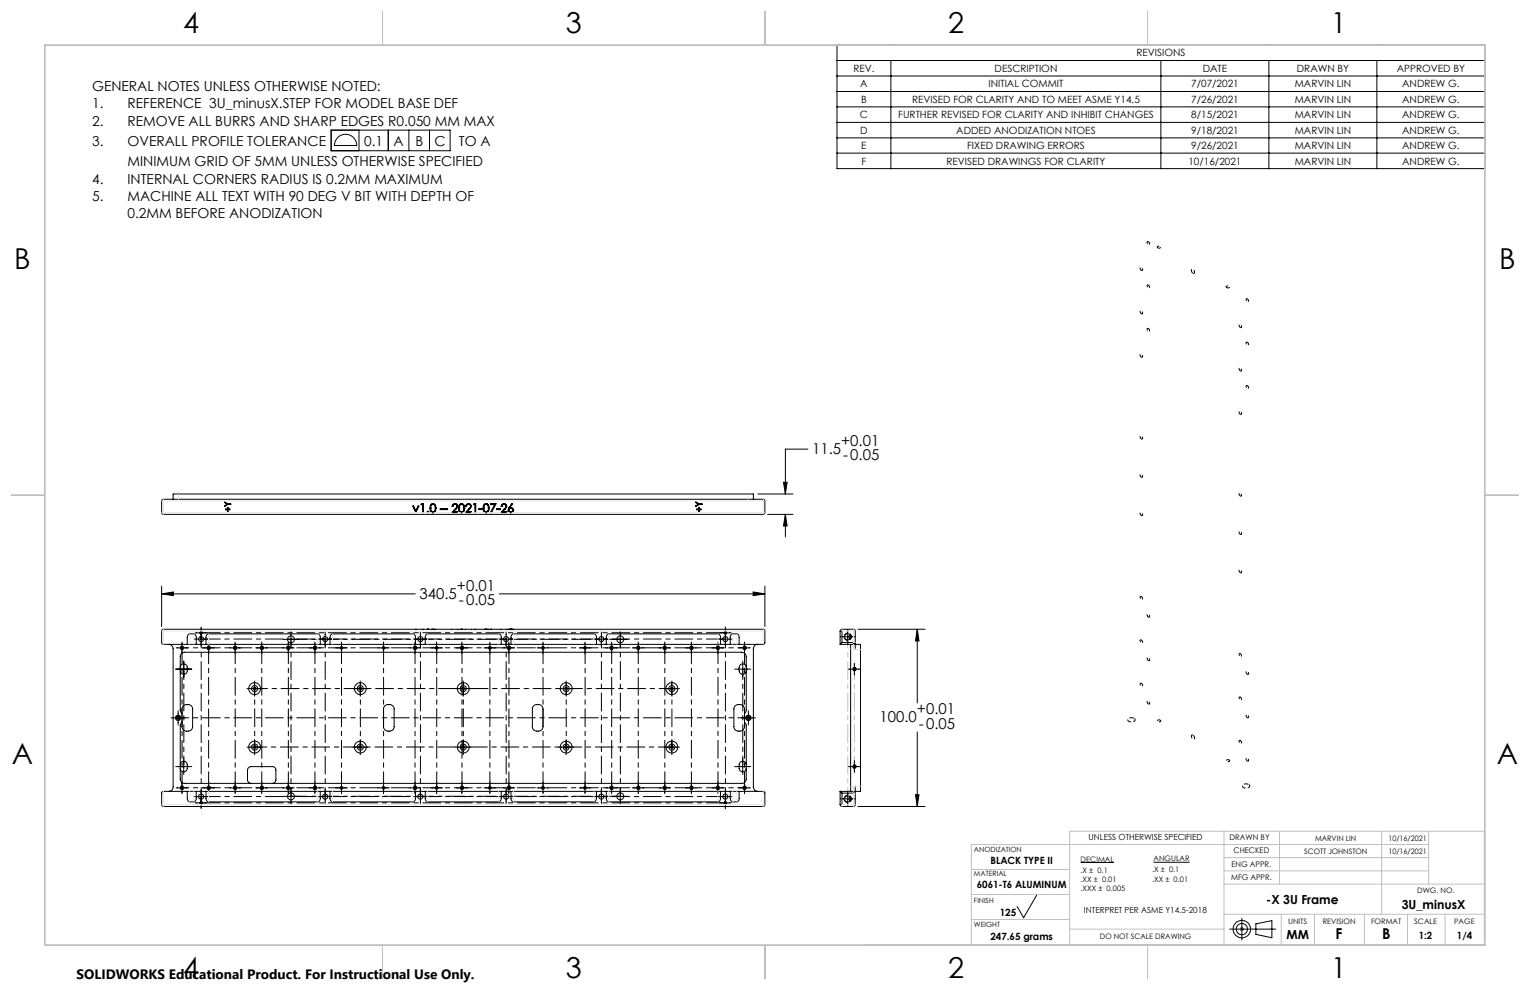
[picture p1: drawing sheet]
<svg xmlns="http://www.w3.org/2000/svg" width="432mm" height="279mm" viewBox="0 0 432 279" stroke-linecap="round" stroke-linejoin="round" font-family="sans-serif">
<g fill="none" stroke="#000" stroke-width=".28">
<path d="M236.2 12.7h182.9v34.9h-182.9zM236.2 17.1h182.9M251.4 17.1v30.5M327.6 17.1v30.5M358.1 17.1v30.5M388.6 17.1v30.5M93.5 36.7h33.5v5.8h-33.5zM95.2 38.9a3.2 3.2 0 0 1 3.5-.8 3.2 3.2 0 0 1 2 3h-6.3l.1-1.1zM101.3 36.7v5.8M109.6 36.7v5.8M115.4 36.7v5.8M121.2 36.7v5.8"/>
<path d="M236.2 21.4h182.9M236.2 25.8h182.9M236.2 30.2h182.9M236.2 34.5h182.9M236.2 38.9h182.9M236.2 43.2h182.9M213.9 139.4h9.9M221.1 136.1h1l-.4 3.3zM228 126.8h-6.3v12.6M45.8 141l169.6-.1 .5 .4v3.4l-.5 .5h-169.3l-.5-.5zM48.9 140.9v-1.5h163.7v1.5M63.4 141.6l.9 .6"/>
<path d="M63.4 141.6v.2M63.4 142.8v.1M63.4 141.8l.7 .5M63.4 142.8h.1M63.4 141.8l.9 .5M63.4 141.8h.1M63.6 143.9h.6M63.6 143.7h.6M63.6 143.7v.2M63.6 143.7l.1 .1M63.7 143.8h1.1M63.7 143.8l-.1 .1"/>
<path d="M64.1 142.3l-.7 .5M64.1 142.3h.9M64.2 143.2h.1M64.2 143.2v.5M64.2 143.9v.5M64.2 144.4h.1M64.2 143.2v.1M64.2 143.7v.1M64.2 143.3v1M64.2 143.8l.1 .1M64.2 144.3v.1M64.2 144.3l.1 .1"/>
<path d="M64.2 143.8v.1M64.3 142.3h.1M64.3 142.2h.8M64.3 142.2v.2M64.3 142.4h.8M64.3 142.4l-.9 .5M64.3 142.3l-.9 .5M64.3 143.2v.5M64.3 143.9v.5M64.3 143.9h.5M64.3 143.7h.5M64.3 143.2l-.1 .1"/>
<path d="M64.3 143.7l-.1 .1M64.8 143.8v.1M64.8 143.7v.2M64.8 143.7v.1M65 142.3l.1 .1M65.1 142.2v.2M65.1 142.2l-.1 .1M116.5 142.8h.2M116.5 142.8l.8 1.9M116.5 142.8l.2 .1M116.7 142.9l.7 1.5 .6-1.5M116.7 142.8l.7 1.3"/>
<path d="M116.7 142.8v.1M117.3 144.7h.1M117.4 144.6l-.1 .1M117.4 144.1v.6M118 142.8h.2M118 142.8l-.6 1.3M118 142.8v.1M118.2 142.8l-.8 1.9M118.2 142.8l-.2 .1M118.9 142.4h.3M119 142.2h.5M119 142.2l-.1 .2"/>
<path d="M119 142.2l.1 .1M119.1 142.3h.2v2.2M119.1 142.3l-.2 .1M119.2 142.4v2.3M119.2 144.7h.3M119.3 144.5l-.1 .2M119.3 144.5l.2 .2M119.5 142.2v2.5M119.5 142.2l-.3 .2M120.6 144.5l.2 .2M120.6 144.5h.1M120.7 144.5h.1"/>
<path d="M120.8 144.3l.2 .2M120.8 144.3l-.2 .2M120.8 144.3v.1M120.8 144.4l-.1 .1M120.8 144.5v.2M120.8 144.4v.1M120.8 144.5h.2M120.8 144.5h.1M121 144.5l-.2 .2M121.4 143.4a1.13 1.13 0 0 0 .5 1.3h.3M121.4 143.4h.1M121.5 143.4h.1"/>
<path d="M121.5 143.4a.93 .93 0 0 0 .7 1.2M121.6 143.4l.1 .7 .5 .4M122.2 142.2l-.2 .1a1 1 0 0 0-.5 1.1M122.2 142.1h.2a1.14 1.14 0 0 1 .6 1.3M122.2 142.1h-.3a1.12 1.12 0 0 0-.5 1.3M122.2 142.1v.1M122.2 144.6v.1M122.2 142.2h.1M122.2 144.6h.1M122.2 142.2v.1M122.2 142.3l-.5 .4-.1 .7M122.2 142.2l.6 .4 .1 .8"/>
<path d="M122.2 142.3l.4 .2 .2 .9M122.2 144.5v.1M122.7 144l.1 .1M122.7 144l-.5 .5M122.8 143.4h.1M122.8 143.4l-.1 .6M122.8 144.1l-.6 .5M122.9 143.4l-.1 .7M122.9 143.4h.1M123 143.4a.97 .97 0 0 1-.8 1.3M124.2 143.8h1M124.2 143.6h1"/>
<path d="M124.2 143.6v.2M124.2 143.6l.2 .1M124.4 143.7h.7M124.4 143.7l-.2 .1M125.1 143.7l.1 .1M125.2 143.6v.2M125.2 143.6l-.1 .1M125.4 143.8h.9M125.4 143.6h.9M125.4 143.6v.2M125.4 143.6l.1 .1M125.5 143.7h.7"/>
<path d="M125.5 143.7l-.1 .1M126.2 143.7l.1 .1M126.3 143.6v.2M126.3 143.6l-.1 .1M127.5 144.7h1.7M127.6 142.9h.2M127.7 142.8l.1 .1M127.7 142.8l-.1 .1M127.8 144.5h.1M127.8 144.5h1.3M127.8 144.5l-.3 .2M128 144.4h1.2"/>
<path d="M128 144.4l-.2 .1M128.4 142.1l.5 .1 .3 .6M128.4 142.1l-.6 .2-.2 .6M128.4 142.3l-.4 .2-.2 .4M128.4 142.3l.4 .2 .1 .4M128.4 142.2v.1M128.4 142.2h.1M128.4 142.2l.4 .2 .2 .4M128.4 142.2l-.4 .2-.3 .4M128.4 142.1v.1M128.5 143.6l.1 .1M128.5 143.6l-1 1.1"/>
<path d="M128.6 143.7l-.8 .8M128.6 143.7h.1M128.7 143.7l-.7 .7M128.9 142.9l-.4 .7M128.9 142.9h.1M129 142.8h.2M129 142.9l-.4 .8M129 142.8v.1M129.1 144.5l.1 .2M129.2 142.8l-.5 .9M129.2 144.4v.3M129.2 144.4l-.1 .1"/>
<path d="M129.4 143.4a1.13 1.13 0 0 0 .6 1.3h.2M129.4 143.4h.1M129.5 143.4h.1M129.5 143.4a.93 .93 0 0 0 .7 1.2M129.6 143.4l.2 .7 .5 .4M130.2 142.2l-.2 .1a1 1 0 0 0-.5 1.1M130.2 142.1h.3a1.14 1.14 0 0 1 .6 1.3M130.2 142.1h-.2a1.12 1.12 0 0 0-.6 1.3M130.2 142.1v.1M130.2 144.6v.1M130.2 142.2h.1M130.2 144.6h.1"/>
<path d="M130.3 142.2v.1M130.3 142.3l-.5 .4-.2 .7M130.3 142.2a.85 .85 0 0 1 .7 1.2M130.3 142.3l.4 .4 .2 .7M130.3 144.5v.1M130.8 144l.1 .1M130.8 144l-.5 .5M130.9 143.4h.1M130.9 143.4l-.1 .6M130.9 144.1l-.6 .5M131 143.4l-.1 .7M131 143.4h.1"/>
<path d="M131.1 143.4a.97 .97 0 0 1-.9 1.3M131.3 144.7h1.7M131.4 142.9h.3M131.6 142.8l.1 .1M131.6 142.8l-.2 .1M131.6 144.5h.1M131.7 144.5h1.2M131.7 144.5l-.4 .2M131.9 144.4h1.1M131.9 144.4l-.3 .1M132.3 142.1l.4 .1 .3 .6M132.3 142.1l-.6 .2-.3 .6"/>
<path d="M132.3 142.3l-.4 .2-.2 .4M132.3 142.3l.3 .2 .2 .4M132.3 142.2v.1M132.3 142.2h.1M132.3 142.2l.4 .2 .2 .4M132.3 142.2l-.5 .2-.2 .4M132.3 142.1v.1M132.3 143.6l.1 .1M132.3 143.6l-1 1.1M132.4 143.7l-.8 .8M132.4 143.7h.1M132.5 143.7l-.6 .7"/>
<path d="M132.8 142.9l-.5 .7M132.8 142.9h.1M132.9 142.8h.1M132.9 142.9l-.5 .8M132.9 142.8v.1M132.9 144.5l.1 .2M133 142.8l-.5 .9M133 144.4v.3M133 144.4l-.1 .1M133.7 142.4h.4M133.8 142.2h.5M133.8 142.2l-.1 .2"/>
<path d="M133.8 142.2l.1 .1M133.9 142.3h.2M133.9 142.3l-.2 .1M134.1 142.4v2.3M134.1 144.7h.2M134.1 142.3h.1M134.2 144.5l.1 .2M134.2 142.3v2.2M134.2 142.3l-.1 .1M134.2 144.5l-.1 .2M134.3 142.2v2.5M134.3 142.2l-.2 .1"/>
<path d="M135.2 143.8h.9M135.2 143.6h.9M135.2 143.6v.2M135.2 143.6l.1 .1M135.3 143.7h.7M135.3 143.7l-.1 .1M136 143.7l.1 .1M136.1 143.6v.2M136.1 143.6l-.1 .1M136.3 143.4l.3 1 .6 .3M136.3 143.4h.2M136.5 143.4h.1"/>
<path d="M136.5 143.4l.1 .9 .6 .3M136.6 143.4l.1 .7 .5 .4M137.2 142.2l.6 .4 .1 .8M137.2 142.3l.3 .2 .3 .9M137.2 142.2v.1M137.2 142.2h.1M137.2 142.3l-.5 .4-.1 .7M137.2 142.2l-.3 .1a1 1 0 0 0-.4 1.1M137.2 144.6h.1M137.2 144.5v.1M137.2 142.1h.2a1.14 1.14 0 0 1 .6 1.3M137.2 142.1a.99 .99 0 0 0-.9 1.3"/>
<path d="M137.2 142.1v.1M137.2 144.6v.1M137.7 144l.1 .1M137.7 144l-.5 .5M137.8 143.4h.1M137.8 143.4l-.1 .6M137.8 144.1l-.6 .5M137.9 143.4l-.1 .7M137.9 143.4h.1M138 143.4a.97 .97 0 0 1-.8 1.3M138.4 142.2h1.6M138.4 142.2v.2"/>
<path d="M138.4 142.4h1.2M138.4 142.2l.2 .1M138.5 144.6l.1 .1M138.6 142.3h1.2M138.6 142.3l-.2 .1M138.6 144.6v.1M138.6 144.6h-.1M138.7 144.7h-.1M139.6 142.4l-1.1 2.2M139.8 142.3l-1.2 2.3M139.8 142.3h.1M139.8 142.3l-.2 .1"/>
<path d="M140 142.2l-1.3 2.5M140 142.2l-.2 .1M140.2 143.8h.9M140.2 143.6h.9M140.2 143.6v.2M140.2 143.6l.1 .1M140.3 143.7h.7M140.3 143.7l-.1 .1M141 143.7l.1 .1M141.1 143.6v.2M141.1 143.6l-.1 .1M141.4 144.7h1.7"/>
<path d="M141.4 142.9h.3M141.6 142.8l.1 .1M141.6 142.8l-.2 .1M141.6 144.5h.1M141.6 144.5l-.2 .2M141.6 144.5h1.3M141.9 144.4h1.2M141.9 144.4l-.3 .1M142.2 142.3l-.5 .3v.3M142.2 142.3l.5 .2 .1 .4M142.2 142.2v.1M142.2 142.2l-.4 .2-.2 .4"/>
<path d="M142.2 142.2h.1M142.3 142.1l.4 .1 .3 .6M142.3 142.1l-.6 .2-.3 .6M142.3 142.2l.4 .2 .2 .4M142.3 142.1v.1M142.3 143.6l.1 .1M142.3 143.6l-.9 1.1M142.4 143.7l-.8 .8M142.4 143.7h.1M142.5 143.7l-.6 .7M142.8 142.9l-.5 .7M142.8 142.9h.1"/>
<path d="M142.9 142.8h.1M142.9 142.9l-.5 .8M142.9 142.8v.1M142.9 144.5l.2 .2M143 142.8l-.5 .9M143.1 144.4v.3M143.1 144.4l-.2 .1M143.4 144l.3 .5 .4 .2M143.4 144h.1M143.5 144h.1M143.5 144l.2 .4 .4 .2M143.6 144l.3 .4 .3 .1"/>
<path d="M143.7 143.2l-.3 .8M143.7 143.2l.1 .1M143.7 143.5l-.2 .5M143.7 143.4v.1M143.8 143.3l-.1 .1M143.8 143.4l-.1 .1M143.8 143.4h-.1M143.9 143.2h.3M143.9 143.2l-.2 .2M144.1 143.3l-.3 .1M144.1 143.3v.2M144.1 143.5l-.3 .1-.2 .4"/>
<path d="M144.1 144.6v.1M144.1 143.5l.5 .2 .1 .3M144.1 144.6h.1M144.1 143.3h.1M144.2 143.2l.5 .2 .2 .6M144.2 144.5v.1M144.2 143.2v.1M144.2 143.3l.4 .2 .2 .5M144.4 142.1l.2 .1M144.4 142.1l-.7 1.1M144.4 142.1l.1 .1M144.5 142.2h.1"/>
<path d="M144.5 142.2l-.7 1.1M144.6 142.2l-.7 1M144.7 144h.1M144.7 144l-.5 .5M144.8 144h.1M144.8 144l-.2 .4-.4 .2M144.9 144l-.1 .4-.7 .3M196.4 141.6l.9 .6M196.4 141.6v.2M196.4 142.8v.1M196.4 141.8l.7 .5M196.4 142.8h.1"/>
<path d="M196.4 141.8l.9 .5M196.4 141.8h.1M196.6 143.9h.6M196.6 143.7h.6M196.6 143.7v.2M196.6 143.7l.1 .1M196.7 143.8h1.1M196.7 143.8l-.1 .1M197.1 142.3l-.7 .5M197.1 142.3h.9M197.2 143.2h.1M197.2 144.4h.1"/>
<path d="M197.2 143.2v.5M197.2 143.9v.5M197.2 143.7l.1 .2M197.2 143.2v.1M197.2 144.3v.1M197.2 143.3v1M197.2 144.3l.1 .1M197.3 142.3h.1M197.3 142.2h.8M197.3 142.4h.8M197.3 142.4l-.9 .5M197.3 142.2v.2"/>
<path d="M197.3 142.3l-.9 .5M197.3 143.9h.5M197.3 143.7h.5M197.3 143.2v.5M197.3 143.9v.5M197.3 143.7l-.1 .2M197.3 143.2l-.1 .1M197.8 143.8v.1M197.8 143.7v.2M197.8 143.7v.1M198 142.3l.1 .1M198.1 142.2v.2"/>
<path d="M198.1 142.2l-.1 .1M216.6 145.2h7.2M221.7 145.2l.4 3.2h-1zM221.7 145.2v6.3M45.6 167.6l3.3-.5v1zM45.6 165.4v11.4M45.6 167.6h71.6M55.1 178.6h3.3M56.8 177v5.4M82.1 178.2v4.5M91.8 178.4v4M118.6 178.4v4"/>
<path d="M120.6 177.6h.1M120.8 177.6h-74.8l-.3 .2-.1 3.6 .3 .4 6.9 .1M120.8 177.6h1.4M120.8 177.6h.2M122 177.6h.2M122.2 177.6h.3M122.2 177.6h.2M122.5 177.6h14.4M122.7 177.6h.1M130 177.6h.5M136.8 177.6h.4M136.9 177.6h.3"/>
<path d="M137 177.6h.2M137.2 177.6h78.3l.3 .2 .1 3.6-.4 .4-6.9 .1M137.2 177.6h.2M137.7 177.6h.1M138.5 177.6h.1M140.9 167.6h75M142.8 178.4v4M143.6 177.6h.1M143.9 177.6h.3M144.1 177.6h.1M144.2 177.6h.2M144.2 177.6h.7"/>
<path d="M169.7 178.4v4M175 178.2v4.5M203.1 178.6h3.3M204.7 177v5.4M212.5 167.1l3.4 .5-3.4 .5zM215.9 165.4v11.4M237.1 178.1h.5v3.2M237.1 178.1l.4-.5 3.7 .1 .2 3.6M237.1 178.1v3.8M237.1 179.7h4.3M239.3 177.6v4.3M240 179.2a.47 .47 0 0 0-.4 .5 .47 .47 0 0 0 .4 .5"/>
<path d="M242.1 177.6h19M258.9 177.6l.5 3.3h-1zM258.9 177.6v20.8M47.6 181.9a1.21 1.21 0 0 1 1.3 1.2v39a1.21 1.21 0 0 1-1.3 1.2M49.6 188.8h4.5M49.7 182.8h3.3M50.9 188.3a.99 .99 0 0 1 1-.9 .99 .99 0 0 1 .9 .9v1a.99 .99 0 0 1-.9 1.1 .99 .99 0 0 1-1-1.1M51.4 181.2v3.3M51.7 199.2a1.57 1.57 0 0 1 2.7 .9v5a1.52 1.52 0 0 1-1.5 1.3 1.52 1.52 0 0 1-1.5-1.3v-5zM51.9 186.6v4.5M52.8 181.9v-2a.88 .88 0 0 1 .8-1h1.2l.4 .3 .2 .5v2.2M52.8 181.9h2.6"/>
<path d="M54.8 180.4h4M55.4 181.9h2.7M57.2 182.8h3.3M58.1 181.9v-2a.88 .88 0 0 1 .7-1h31l.4 .3 .2 .5v2.2M58.1 181.9h32.3M58.9 181.2v3.3M64.7 182.8h3.3M66.4 181.2v3.3M69.7 194.3h4.3M71.9 192.2v4.3M72.2 182.8h3.3M73.9 181.2v3.3"/>
<path d="M79.7 182.8h3.3M79.9 180.4h4.4M81.4 181.2v3.3M87.2 182.8h3.3M88.9 181.2v3.3M89.8 180.4h4M90.4 181.9h2.7M93.1 181.9v-2a.88 .88 0 0 1 .7-1h22.9l.6 .8v2.2M93.1 181.9h24.2M94.7 182.8h3.3M96.4 181.2v3.3M99.6 194.3h4.2"/>
<path d="M101.7 192.2v4.3M106.6 182.8h3.3M108.2 181.2v3.3M108.4 199.4a1.55 1.55 0 0 1 1.7-.6 1.55 1.55 0 0 1 1.1 1.3v5a1.52 1.52 0 0 1-1.5 1.3 1.52 1.52 0 0 1-1.5-1.3v-5zM115.4 182.8h3.4M116.6 180.4h4M117.1 181.2v3.3M117.3 181.9h2.7M120 181.9v-2a.88 .88 0 0 1 .7-1h20.2l.6 .8v2.2M120 181.9h21.5M121.6 182.8h3.3M123.2 181.2v3.3"/>
<path d="M128.6 194.3h4.3M128.7 182.8h3.3M130.4 181.2v3.3M130.7 192.2v4.3M136.6 182.8h3.3M138.3 181.2v3.3M140.8 180.4h4M141.5 181.9h2.7M142 182.8h3.3M143.6 181.2v3.3M144.2 181.9v-2a.88 .88 0 0 1 .7-1h22.8l.6 .7v2.3M144.2 181.9h24.1"/>
<path d="M150.6 199.2a1.57 1.57 0 0 1 2.6 .9v5a1.52 1.52 0 0 1-1.5 1.3 1.52 1.52 0 0 1-1.5-1.3v-5.3zM151.6 182.8h3.3M153.2 181.2v3.3M157.7 194.3h4.2M159.8 192.2v4.3M163.4 182.8h3.4M165.1 181.2v3.3M167.7 180.4h4M168.3 181.9h2.8M171 182.8h3.3M171.1 181.9v-2a.88 .88 0 0 1 .7-1h31l.5 .8v2.2M171.1 181.9h32.2"/>
<path d="M172.6 181.2v3.3M172.8 180.4h4.5M178.4 182.8h3.4M180.1 181.2v3.3M185.9 182.8h3.4M187.5 194.3h4.3M187.6 181.2v3.3M189.6 192.2v4.3M193.4 182.8h3.4M195.1 181.2v3.3M200.9 182.8h3.4M202.6 181.2v3.3"/>
<path d="M202.7 180.4h4M203.3 181.9h2.8M206.1 181.9v-2a.88 .88 0 0 1 .7-1h1.2l.5 .3 .1 2.7M206.1 181.9h2.5M207.3 188.8h4.6M207.5 199.2a1.57 1.57 0 0 1 2.6 .9v5a1.52 1.52 0 0 1-1.5 1.3 1.52 1.52 0 0 1-1.5-1.3v-5zM208.5 182.8h3.3M209.6 186.6v4.5M210.1 181.2v3.3M210.6 188.3a1.01 1.01 0 0 0-1-.9 1.01 1.01 0 0 0-1 .9v1a1.01 1.01 0 0 0 1 1.1 1.01 1.01 0 0 0 1-1.1M213.9 181.9a1.21 1.21 0 0 0-1.3 1.2v39a1.21 1.21 0 0 0 1.3 1.2M237.1 181.9h3.8"/>
<path d="M237.6 181.3l-.5 .6M237.6 181.3h3.3v.6M239.5 188.8h3.3M240.1 181.9v41.4M241.1 187.2v3.3M241.4 181.3l-.2 .4-.3 .2M241.4 181.3v2M241.4 181.9h1.5v41.4h-1.5M241.4 188.5v.7M48.3 202.6h4M49.6 216.4h4.5M50.3 200.6v4"/>
<path d="M50.9 215.8a.99 .99 0 0 1 1-1 .99 .99 0 0 1 .9 1v1.1a.99 .99 0 0 1-.9 .9 .99 .99 0 0 1-1-.9M51.4 203.8l-.5 .9v15.2a1.21 1.21 0 0 0 1.2 1.2h157.3a1.21 1.21 0 0 0 1.2-1.2v-15.2l-.5-.9M51.4 201.3l-.5-.8v-15.2a1.26 1.26 0 0 1 1.2-1.2h157.3a1.26 1.26 0 0 1 1.2 1.2v15.2l-.5 .8M51.9 214.1v4.5M69.7 210.9h4.3M71.9 208.7v4.3M99.6 210.9h4.2M101.7 208.7v4.3M128.6 210.9h4.3M130.7 208.7v4.3M157.7 210.9h4.2M159.8 208.7v4.3"/>
<path d="M187.5 210.9h4.3M189.6 208.7v4.3M207.3 216.4h4.6M209.2 202.6h4M209.6 214.1v4.5M210.6 215.8a1.01 1.01 0 0 0-1-1 1.01 1.01 0 0 0-1 1v1.1a1.01 1.01 0 0 0 1 .9 1.01 1.01 0 0 0 1-.9M211.2 200.6v4M239.5 216.4h3.3M241.1 214.7v3.3M241.4 216v.6M258.9 206.6v21M49.7 222.4h3.3"/>
<path d="M51.4 220.7v3.3M52.8 223.3h2.6M52.8 223.3l.2 2.5 .6 .5h1.1l.5-.3 .2-.5v-2.2M52.8 223.3l-7 .1-.2 .4 .1 3.6 .4 .2h70.9M54.8 224.8h4M55.1 226.6h3.3M55.4 223.3h2.7M56.8 222.8v5.4M57.2 222.4h3.3M58.1 223.3l.1 2.3 .2 .5 .4 .2h30.9l.6-.5 .1-2.5M58.1 223.3h32.3M58.9 220.7v3.3"/>
<path d="M64.7 222.4h3.3M66.4 220.7v3.3M70.9 221.1a1.02 1.02 0 0 1-1-1v-2.8a1.02 1.02 0 0 1 1-.9h6a.96 .96 0 0 1 1 .9v2.8a.96 .96 0 0 1-1 1M72.2 222.4h3.3M73.9 220.7v3.3M79.7 222.4h3.3M79.9 224.8h4.4M81.4 220.7v3.3M82.1 222.5v4.5M87.2 222.4h3.3M88.9 220.7v3.3M89.8 224.8h4"/>
<path d="M90.4 223.3h2.7M91.8 222.8v4M93.1 223.3l.1 2.3 .2 .5 .4 .2h22.8l.4-.2 .2-.5 .1-2.3M93.1 223.3h24.2M94.7 222.4h3.3M96.4 220.7v3.3M106.6 222.4h3.3M108.2 220.7v3.3M115.4 222.4h3.4M116.5 227.6h.9M116.6 224.8h4M117 227.6h.6"/>
<path d="M117.1 227.6h.5M117.1 220.7v3.3M117.3 223.3h2.7M117.6 227.6h6.7M117.8 227.6h.3M118.6 222.8v4M120 223.3l.1 2.3 .3 .6 .3 .1h20.1a.95 .95 0 0 0 .7-1v-2M120 223.3h21.5M121.6 222.4h3.3M122.8 227.6h.1M123.2 220.7v3.3M123.6 227.6h.2"/>
<path d="M124.3 227.6h-.3h6.9M124.3 227.6h.3M124.3 227.6h.2M128.7 222.4h3.3M130.4 220.7v3.3M130.9 227.6h9.9M131 227.6h.4M136.6 222.4h3.3M138.3 220.7v3.3M139 227.6h.5M140.5 227.6h.3M140.8 224.8h4"/>
<path d="M140.9 227.6h.1M141.5 223.3h2.7M142 222.4h3.3M142.8 222.8v4M143.6 220.7v3.3M144.2 223.3l.1 2.3 .3 .6 .3 .1h22.7a.95 .95 0 0 0 .7-1v-2M144.2 223.3h24.1M151.6 222.4h3.3M153.2 220.7v3.3M163.4 222.4h3.4M165.1 220.7v3.3M167.7 224.8h4"/>
<path d="M168.3 223.3h2.8M169.7 222.8v4M171 222.4h3.3M171.1 223.3l.1 2.5 .6 .5h30.8l.5-.2 .2-.5v-2.3M171.1 223.3h32.2M172.6 220.7v3.3M172.8 224.8h4.5M175 222.5v4.5M178.4 222.4h3.4M180.1 220.7v3.3M185.9 222.4h3.4M187.6 220.7v3.3"/>
<path d="M193.4 222.4h3.4M195.1 220.7v3.3M200.9 222.4h3.4M202.6 220.7v3.3M202.7 224.8h4M203.1 226.6h3.3M203.3 223.3h2.8M204.7 222.8v5.4M206.1 223.3v2.3l.1 .4 .6 .3h1.1l.6-.3 .1-2.7M206.1 223.3h2.5M208.5 222.4h3.3M208.6 223.3l7.1 .1 .2 .4-.1 3.6-.4 .2h-74.6"/>
<path d="M210.1 220.7v3.3M237.1 223.3l.5 .5M237.1 223.3h3.8M237.1 223.3v3.8M237.1 225.5h4.3M237.6 223.8v3.3h-.5M239.3 223.3v4.3M240 225a.47 .47 0 0 0-.4 .5 .47 .47 0 0 0 .4 .4M240.9 223.3v.5h-3.3M240.9 223.3l.3 .1 .2 .4M241.4 223.8v3.4l-.2 .3-3.6 .1-.5-.5M241.4 221.9v1.9"/>
<path d="M242.1 227.6h19M258.4 224.3h1l-.5 3.3zM292.6 252.7l-3.7 6.3-1.8-3.2M305 243.4h9.4M325.5 243.4h10.2M350.5 259.2v6.1M347 262.2h13M350 262.2h1M350.1 261.9l.7 .7M350.5 261.7v1M350.8 261.9l-.7 .7M354.4 260.7l4.6-.9v4.9l-4.6-1z"/>
<circle cx="56.8" cy="178.6" r=".38"/>
<circle cx="56.8" cy="178.6" r=".26"/>
<circle cx="204.7" cy="178.6" r=".26"/>
<circle cx="204.7" cy="178.6" r=".37"/>
<circle cx="239.2" cy="179.7" r=".87"/>
<circle cx="51.4" cy="182.9" r=".4"/>
<circle cx="56.8" cy="180.4" r=".73"/>
<circle cx="58.9" cy="182.9" r=".4"/>
<circle cx="66.4" cy="182.8" r=".39"/>
<circle cx="71.9" cy="194.4" r="1.67"/>
<circle cx="71.9" cy="194.3" r=".39"/>
<circle cx="71.9" cy="194.3" r=".88"/>
<circle cx="73.9" cy="182.9" r=".4"/>
<circle cx="81.4" cy="182.8" r=".39"/>
<circle cx="82.1" cy="180.5" r=".98"/>
<circle cx="88.9" cy="182.9" r=".4"/>
<circle cx="91.8" cy="180.4" r=".73"/>
<circle cx="96.4" cy="182.9" r=".4"/>
<circle cx="101.7" cy="194.3" r=".39"/>
<circle cx="101.7" cy="194.3" r="1.66"/>
<circle cx="101.7" cy="194.3" r=".88"/>
<circle cx="108.2" cy="182.8" r=".39"/>
<circle cx="117.1" cy="182.9" r=".4"/>
<circle cx="118.6" cy="180.4" r=".72"/>
<circle cx="123.2" cy="182.8" r=".39"/>
<circle cx="130.4" cy="182.8" r=".39"/>
<circle cx="130.7" cy="194.4" r=".4"/>
<circle cx="130.7" cy="194.3" r=".88"/>
<circle cx="130.7" cy="194.4" r="1.67"/>
<circle cx="138.2" cy="182.9" r=".4"/>
<circle cx="142.8" cy="180.4" r=".72"/>
<circle cx="143.6" cy="182.9" r=".4"/>
<circle cx="153.2" cy="182.9" r=".4"/>
<circle cx="159.8" cy="194.3" r=".39"/>
<circle cx="159.8" cy="194.3" r=".88"/>
<circle cx="159.8" cy="194.3" r="1.66"/>
<circle cx="165.1" cy="182.8" r=".39"/>
<circle cx="169.7" cy="180.4" r=".72"/>
<circle cx="172.6" cy="182.9" r=".4"/>
<circle cx="175" cy="180.5" r=".98"/>
<circle cx="180.1" cy="182.9" r=".4"/>
<circle cx="187.6" cy="182.8" r=".39"/>
<circle cx="189.6" cy="194.4" r=".4"/>
<circle cx="189.6" cy="194.3" r=".88"/>
<circle cx="189.6" cy="194.4" r="1.67"/>
<circle cx="195.1" cy="182.9" r=".4"/>
<circle cx="202.6" cy="182.8" r=".39"/>
<circle cx="204.7" cy="180.4" r=".72"/>
<circle cx="210.1" cy="182.9" r=".4"/>
<circle cx="241.1" cy="188.9" r=".39"/>
<circle cx="50.3" cy="202.6" r=".4"/>
<circle cx="50.3" cy="202.6" r=".75"/>
<circle cx="71.9" cy="210.8" r=".88"/>
<circle cx="71.9" cy="210.8" r="1.68"/>
<circle cx="71.9" cy="210.8" r=".4"/>
<circle cx="101.7" cy="210.8" r=".4"/>
<circle cx="101.7" cy="210.8" r="1.67"/>
<circle cx="101.7" cy="210.8" r=".87"/>
<circle cx="130.7" cy="210.8" r=".87"/>
<circle cx="130.7" cy="210.8" r=".41"/>
<circle cx="130.7" cy="210.8" r="1.68"/>
<circle cx="159.8" cy="210.8" r=".88"/>
<circle cx="159.8" cy="210.8" r=".4"/>
<circle cx="159.8" cy="210.8" r="1.67"/>
<circle cx="189.6" cy="210.8" r=".87"/>
<circle cx="189.6" cy="210.8" r=".41"/>
<circle cx="189.6" cy="210.8" r="1.68"/>
<circle cx="211.2" cy="202.6" r=".75"/>
<circle cx="211.2" cy="202.6" r=".39"/>
<circle cx="241.1" cy="216.3" r=".4"/>
<circle cx="51.4" cy="222.3" r=".41"/>
<circle cx="56.8" cy="226.6" r=".38"/>
<circle cx="56.8" cy="224.8" r=".73"/>
<circle cx="56.8" cy="226.6" r=".25"/>
<circle cx="58.9" cy="222.3" r=".41"/>
<circle cx="66.4" cy="222.3" r=".4"/>
<circle cx="73.9" cy="222.3" r=".41"/>
<circle cx="81.4" cy="222.3" r=".4"/>
<circle cx="82.1" cy="224.7" r=".98"/>
<circle cx="88.9" cy="222.3" r=".41"/>
<circle cx="91.8" cy="224.8" r=".73"/>
<circle cx="96.4" cy="222.3" r=".41"/>
<circle cx="108.2" cy="222.3" r=".4"/>
<circle cx="117.1" cy="222.3" r=".41"/>
<circle cx="118.6" cy="224.8" r=".72"/>
<circle cx="123.2" cy="222.3" r=".4"/>
<circle cx="130.4" cy="222.3" r=".4"/>
<circle cx="138.2" cy="222.3" r=".41"/>
<circle cx="142.8" cy="224.8" r=".72"/>
<circle cx="143.6" cy="222.3" r=".41"/>
<circle cx="153.2" cy="222.3" r=".41"/>
<circle cx="165.1" cy="222.3" r=".4"/>
<circle cx="169.7" cy="224.8" r=".72"/>
<circle cx="172.6" cy="222.3" r=".41"/>
<circle cx="175" cy="224.7" r=".98"/>
<circle cx="180.1" cy="222.3" r=".41"/>
<circle cx="187.6" cy="222.3" r=".4"/>
<circle cx="195.1" cy="222.3" r=".41"/>
<circle cx="202.6" cy="222.3" r=".4"/>
<circle cx="204.7" cy="226.6" r=".25"/>
<circle cx="204.7" cy="226.6" r=".37"/>
<circle cx="204.7" cy="224.8" r=".72"/>
<circle cx="210.1" cy="222.3" r=".41"/>
<circle cx="239.2" cy="225.5" r=".87"/>
<circle cx="350.5" cy="262.2" r="2.45"/>
<circle cx="350.5" cy="262.2" r="1.59"/>
</g>
<g fill="none" stroke="#c0c0c0" stroke-width=".28">
<path d="M108 3.2v9.5M215.9 3.2v9.5M323.8 3.2v9.5M3.1 139.7h9.6M419.1 139.7h9.5M345.4 234.6v32M361.1 234.6v14.9M389.9 234.6v23.4M403.2 238.3h-129.1v28.3M403.2 234.6v14.9M274.1 245.4h27.8M274.1 252.4h27.8"/>
<path d="M274.1 259.5h27.8M345.4 249.5h73.5M345.4 258h73.5M345.4 242h57.8M345.4 245.8h57.8M361.6 258v8.6M371 258v8.6M385.1 258v8.6M397.2 258v8.6M407.8 258v8.6M108 266.7v9.6M215.9 266.7v9.6"/>
<path d="M243.9 266.6h175M301.9 262.2h43.5M323.8 266.7v9.6M350 262.2h1M350.1 261.9l.7 .7M350.5 261.7v1M350.8 261.9l-.7 .7M418.9 265.1v-30.5h-117v32"/>
</g>
<path d="M320.1 202.7a.98 .98 0 0 0-1.1-.2 .98 .98 0 0 0-.6 .9 1.17 1.17 0 0 0 1.9-.4l-.2-.3M352.4 221.4a.98 .98 0 0 0-1.1-.2 .98 .98 0 0 0-.6 .9 1.17 1.17 0 0 0 2-.4l-.3-.3" fill="none" stroke="#000" stroke-width=".28" stroke-dasharray="1.3 .6" stroke-dashoffset="-.1" stroke-linecap="butt"/>
<g fill="none" stroke="#000" stroke-width=".28" stroke-dasharray="1.3 .6" stroke-dashoffset=".3" stroke-linecap="butt">
<path d="M322.1 76.3a.4 .4 0 0 1-.4-.4 .4 .4 0 0 1 .5-.4l.3 .7-.4 .1M324.1 68.2a.44 .44 0 0 0-.3 .6 .44 .44 0 0 0 .5 .3l.1-.4-.3-.5M326.7 70a.44 .44 0 0 1 .4-.6 .44 .44 0 0 1 .5 .3l-.3 .3h-.6M322.1 88.5a.4 .4 0 0 1-.4-.4 .4 .4 0 0 1 .5-.3l.3 .6-.4 .1M324.1 80.5a.44 .44 0 0 0-.3 .5 .44 .44 0 0 0 .5 .3l.1-.4-.3-.4M324.1 92.7a.44 .44 0 0 0-.3 .6 .44 .44 0 0 0 .5 .3l.1-.4-.3-.5M346.2 81.2a.44 .44 0 0 1 .3-.6 .44 .44 0 0 1 .5 .3l-.2 .3h-.6M350 92.4a.4 .4 0 0 1-.4-.4 .4 .4 0 0 1 .5-.4l.3 .7-.4 .1M352 84.3a.44 .44 0 0 0-.3 .6 .44 .44 0 0 0 .6 .3l.1-.4-.4-.5M352 96.6a.44 .44 0 0 0-.3 .5 .44 .44 0 0 0 .6 .3l.1-.4-.4-.4M322.1 100.8a.4 .4 0 0 1-.4-.4 .4 .4 0 0 1 .5-.4l.3 .7-.4 .1M350 104.7a.4 .4 0 0 1-.4-.4 .4 .4 0 0 1 .5-.4l.3 .6-.4 .2"/>
<path d="M350 116.9a.4 .4 0 0 1-.4-.4 .4 .4 0 0 1 .5-.4l.3 .7-.4 .1M352 108.8a.44 .44 0 0 0-.3 .6 .44 .44 0 0 0 .6 .3l.1-.4-.4-.5M322.1 123.9a.4 .4 0 0 1-.4-.5 .4 .4 0 0 1 .5-.3l.3 .6-.4 .2M322.1 134.7a.4 .4 0 0 1-.4-.4 .4 .4 0 0 1 .5-.4l.3 .6-.4 .2M350 140a.4 .4 0 0 1-.4-.4 .4 .4 0 0 1 .5-.4l.3 .6-.4 .2M322.1 145.5a.4 .4 0 0 1-.4-.4 .4 .4 0 0 1 .5-.4l.3 .7-.4 .1M350 150.8a.4 .4 0 0 1-.4-.4 .4 .4 0 0 1 .5-.4l.3 .7-.4 .1M322.1 168.4a.4 .4 0 0 1 .4 .4 .4 .4 0 0 1-.4 .4l-.3-.7 .3-.1M324.1 174.2a.44 .44 0 0 0 .3-.6 .44 .44 0 0 0-.5-.3l-.1 .4 .3 .5M350 161.6a.4 .4 0 0 1-.4-.4 .4 .4 0 0 1 .5-.4l.3 .7-.4 .1M322.1 192.9a.4 .4 0 0 1 .4 .4 .4 .4 0 0 1-.4 .4l-.3-.7 .3-.1M322.1 180.6a.4 .4 0 0 1 .4 .4 .4 .4 0 0 1-.4 .4l-.3-.6 .3-.2"/>
<path d="M324.1 186.4a.44 .44 0 0 0 .3-.5 .44 .44 0 0 0-.5-.3l-.1 .4 .3 .4M324.1 198.7a.44 .44 0 0 0 .3-.6 .44 .44 0 0 0-.5-.3l-.1 .4 .3 .5M350 196.7a.4 .4 0 0 1 .5 .5 .4 .4 0 0 1-.5 .3l-.3-.6 .3-.2M350 184.5a.4 .4 0 0 1 .5 .4 .4 .4 0 0 1-.5 .4l-.3-.7 .3-.1M352 190.3a.44 .44 0 0 0 .4-.6 .44 .44 0 0 0-.6-.3l-.1 .4 .3 .5M327.5 203.3a.4 .4 0 0 0-.6-.2 .4 .4 0 0 0-.1 .6h.6l.2-.2-.1-.2M346.9 214.5a.4 .4 0 0 0-.6-.2 .4 .4 0 0 0-.1 .6h.7l.1-.2-.1-.2M350 209a.4 .4 0 0 1 .5 .4 .4 .4 0 0 1-.5 .4l-.3-.7 .3-.1M352 214.8a.44 .44 0 0 0 .4-.6 .44 .44 0 0 0-.6-.3l-.1 .4 .3 .5M352 202.5a.44 .44 0 0 0 .4-.5 .44 .44 0 0 0-.6-.3l-.1 .4 .3 .4"/>
</g>
<g fill="none" stroke="#000" stroke-width=".28" stroke-dasharray="1.3 .6" stroke-linecap="butt">
<path d="M336.7 77.1a.55 .55 0 0 1-.5-.5 .55 .55 0 0 1 .4-.6 .58 .58 0 0 1 .5 .5 .58 .58 0 0 1-.3 .7l-.1-.1M50.9 182.8a.5 .5 0 0 0 .7 .5 .5 .5 0 0 0 .1-.9 .5 .5 0 0 0-.8 .3v.1M59.4 182.8a.5 .5 0 0 1-.7 .5 .5 .5 0 0 1-.1-.9 .5 .5 0 0 1 .8 .3v.1M65.9 182.8a.5 .5 0 0 0 .7 .5 .5 .5 0 0 0 .1-.9 .5 .5 0 0 0-.8 .3v.1M74.4 182.8a.5 .5 0 0 1-.7 .5 .5 .5 0 0 1-.1-.9 .5 .5 0 0 1 .8 .3v.1M80.9 182.8a.5 .5 0 0 0 .7 .5 .5 .5 0 0 0 .1-.9 .5 .5 0 0 0-.8 .3v.1M89.4 182.8a.5 .5 0 0 1-.7 .5 .5 .5 0 0 1-.1-.9 .5 .5 0 0 1 .8 .3v.1M117.6 182.8a.5 .5 0 0 1-.7 .5 .5 .5 0 0 1-.1-.9 .5 .5 0 0 1 .8 .3v.1M130.9 182.8a.5 .5 0 0 1-.7 .5 .5 .5 0 0 1-.1-.9 .5 .5 0 0 1 .8 .3v.1M144.1 182.8a.5 .5 0 0 1-.7 .5 .5 .5 0 0 1-.1-.9 .5 .5 0 0 1 .8 .3v.1M172.1 182.8a.5 .5 0 0 1 .8-.4 .5 .5 0 0 1 0 .8 .5 .5 0 0 1-.8-.3v-.1M180.6 182.8a.5 .5 0 0 0-.7-.4 .5 .5 0 0 0-.1 .8 .5 .5 0 0 0 .8-.3v-.1"/>
<path d="M187.1 182.8a.5 .5 0 0 1 .8-.4 .5 .5 0 0 1 0 .8 .5 .5 0 0 1-.8-.3v-.1M195.6 182.8a.5 .5 0 0 0-.7-.4 .5 .5 0 0 0-.1 .8 .5 .5 0 0 0 .8-.3v-.1M202.1 182.8a.5 .5 0 0 1 .8-.4 .5 .5 0 0 1 0 .8 .5 .5 0 0 1-.8-.3v-.1M210.6 182.8a.5 .5 0 0 0-.7-.4 .5 .5 0 0 0-.1 .8 .5 .5 0 0 0 .8-.3v-.1M241.6 188.8a.5 .5 0 0 1-.7 .5 .5 .5 0 0 1-.1-.9 .5 .5 0 0 1 .8 .3v.1M241.6 216.3a.5 .5 0 0 1-.7 .5 .5 .5 0 0 1-.1-.9 .5 .5 0 0 1 .8 .3v.1M336.7 207.5a.55 .55 0 0 1 .5 .5 .55 .55 0 0 1-.5 .6 .58 .58 0 0 1-.5-.6 .58 .58 0 0 1 .4-.6l.1 .1M50.9 222.3a.5 .5 0 0 0 .7 .5 .5 .5 0 0 0 .1-.9 .5 .5 0 0 0-.8 .3v.1M59.4 222.3a.5 .5 0 0 1-.7 .5 .5 .5 0 0 1-.1-.9 .5 .5 0 0 1 .8 .3v.1M65.9 222.3a.5 .5 0 0 0 .7 .5 .5 .5 0 0 0 .1-.9 .5 .5 0 0 0-.8 .3v.1M74.4 222.3a.5 .5 0 0 1-.7 .5 .5 .5 0 0 1-.1-.9 .5 .5 0 0 1 .8 .3v.1M80.9 222.3a.5 .5 0 0 0 .7 .5 .5 .5 0 0 0 .1-.9 .5 .5 0 0 0-.8 .3v.1"/>
<path d="M89.4 222.3a.5 .5 0 0 1-.7 .5 .5 .5 0 0 1-.1-.9 .5 .5 0 0 1 .8 .3v.1M117.6 222.3a.5 .5 0 0 1-.7 .5 .5 .5 0 0 1-.1-.9 .5 .5 0 0 1 .8 .3v.1M130.9 222.3a.5 .5 0 0 1-.7 .5 .5 .5 0 0 1-.1-.9 .5 .5 0 0 1 .8 .3v.1M144.1 222.3a.5 .5 0 0 1-.7 .5 .5 .5 0 0 1-.1-.9 .5 .5 0 0 1 .8 .3v.1M172.1 222.3a.5 .5 0 0 1 .8-.4 .5 .5 0 0 1 0 .8 .5 .5 0 0 1-.8-.3v-.1M180.6 222.3a.5 .5 0 0 0-.7-.4 .5 .5 0 0 0-.1 .8 .5 .5 0 0 0 .8-.3v-.1M187.1 222.3a.5 .5 0 0 1 .8-.4 .5 .5 0 0 1 0 .8 .5 .5 0 0 1-.8-.3v-.1M195.6 222.3a.5 .5 0 0 0-.7-.4 .5 .5 0 0 0-.1 .8 .5 .5 0 0 0 .8-.3v-.1M202.1 222.3a.5 .5 0 0 1 .8-.4 .5 .5 0 0 1 0 .8 .5 .5 0 0 1-.8-.3v-.1M210.6 222.3a.5 .5 0 0 0-.7-.4 .5 .5 0 0 0-.1 .8 .5 .5 0 0 0 .8-.3v-.1"/>
</g>
<path d="M50.9 202.6a.65 .65 0 0 1-.9 .6 .65 .65 0 0 1-.1-1.1 .65 .65 0 0 1 1 .4v.1M210.6 202.6a.65 .65 0 0 1 .9-.6 .65 .65 0 0 1 .1 1.1 .65 .65 0 0 1-1-.4v-.1" fill="none" stroke="#000" stroke-width=".28" stroke-dasharray="1.3 .6" stroke-dashoffset=".5" stroke-linecap="butt"/>
<path d="M240.3 179.7a1.04 1.04 0 0 1-1.5 .9 1.04 1.04 0 0 1-.1-1.7 1.04 1.04 0 0 1 1.6 .7v.1M240.3 225.5a1.04 1.04 0 0 1-1.5 .9 1.04 1.04 0 0 1-.1-1.8 1.04 1.04 0 0 1 1.6 .7v.2" fill="none" stroke="#000" stroke-width=".28" stroke-dasharray="1.3 .6" stroke-dashoffset=".2" stroke-linecap="butt"/>
<path d="M50.3 202.6h160.9" fill="none" stroke="#000" stroke-width=".28" stroke-dasharray="5.1 1.3 1.3 1.3" stroke-dashoffset="2.1"/>
<path d="M51.9 189.3v26.5M175.1 180.4v44.3M209.6 189.3v26.5M82.1 224.7v-44.3" fill="none" stroke="#000" stroke-width=".28" stroke-dasharray="5.1 1.3 1.3 1.3" stroke-dashoffset="2.6"/>
<path d="M71.9 194.3h117.7" fill="none" stroke="#000" stroke-width=".28" stroke-dasharray="5.1 1.3 1.3 1.3" stroke-dashoffset="1.4"/>
<path d="M71.9 210.8h117.3" fill="none" stroke="#000" stroke-width=".28" stroke-dasharray="5.1 1.3 1.3 1.3" stroke-dashoffset="1.6"/>
<path d="M51.4 182.8h158.7M71.9 194.3v16.5M101.7 194.3v16.5M130.8 194.3v16.5M159.8 194.3v16.5M189.6 194.3v16.5M51.4 222.3h158.7" fill="none" stroke="#000" stroke-width=".28" stroke-dasharray="5.1 1.3 1.3 1.3" stroke-dashoffset="3.2"/>
<path d="M56.8 178.6h147.9M56.8 180.4h147.9M56.8 224.8h147.9M204.7 226.6h-147.9" fill="none" stroke="#000" stroke-width=".28" stroke-dasharray="5.1 1.3 1.3 1.3" stroke-dashoffset="-.3"/>
<path d="M175.1 180.4h-93M82.1 224.7h93" fill="none" stroke="#000" stroke-width=".28" stroke-dasharray="5.1 1.3 1.3 1.3" stroke-dashoffset=".5"/>
<g fill="none" stroke="#000" stroke-width=".28" stroke-dasharray="5.1 1.3 1.3 1.3" stroke-dashoffset=".6">
<path d="M51.4 182.8v39.5M58.9 182.8v39.5M66.4 182.8v39.5M73.9 182.8v39.5M81.4 182.8v39.5M88.9 182.8v39.5M108.3 182.8v39.5M117.1 182.8v39.5M123.3 182.8v39.5M138.3 182.8v39.5M153.3 182.8v39.5M165.1 182.8v39.5"/>
<path d="M172.6 182.8v39.5M180.1 182.8v39.5M187.6 182.8v39.5M195.1 182.8v39.5M202.6 182.8v39.5M210.1 182.8v39.5M96.4 222.3v-39.5M130.4 222.3v-39.5M143.6 222.3v-39.5"/>
</g>
<path d="M56.8 180.4v44.4M91.8 180.4v44.4M142.9 180.4v44.4M169.7 180.4v44.4M204.7 180.4v44.4M118.7 224.8v-44.4" fill="none" stroke="#000" stroke-width=".28" stroke-dasharray="5.1 1.3 1.3 1.3" stroke-dashoffset="2.5"/>
<path d="M418.9 234.6v32" fill="none" stroke="#c0c0c0" stroke-width=".28" stroke-dasharray="5.1 1.3 1.3 1.3" stroke-dashoffset="-.1"/>
<path d="M239.3 179.7v45.8" fill="none" stroke="#c0c0c0" stroke-width=".28" stroke-dasharray="5.1 1.3 1.3 1.3" stroke-dashoffset="1.9"/>
<path d="M241.1 216.3v-27.5" fill="none" stroke="#c0c0c0" stroke-width=".28" stroke-dasharray="5.1 1.3 1.3 1.3" stroke-dashoffset="2.1"/>
<path d="M12.7 12.7h406.4v254h-406.4z" fill="none" stroke="#c0c0c0" stroke-width=".5"/>
<path d="M45.6 167.6l3.3-.5v1zM212.5 167.1l3.4 .5-3.4 .5zM221.1 136.1h1l-.4 3.3zM221.7 145.2l.4 3.2h-1zM258.9 177.6l.5 3.3h-1zM258.4 224.3h1l-.5 3.3z" fill="#000"/>
<g fill="none" stroke="#e6e6db" stroke-width=".28">
<path d="M50.4 139.4v1.5M211.1 139.4v1.5M45.6 141.4h.5M45.6 144.7h.5M46.1 144.7v.5M46.1 140.9v.5M46.1 141.4v3.3M46.1 141.4h169.3M46.1 144.7h73.1M119.5 144.7h1.2M120.9 144.7h1M122.5 144.7h5"/>
<path d="M129.2 144.7h.8M130.6 144.7h.7M133 144.7h1.1M134.3 144.7h2.6M137.5 144.7h1M138.7 144.7h2.7M143.1 144.7h.7M144.5 144.7h70.9M215.4 144.7v.5M215.4 140.9v.5M215.4 141.4h.5M215.4 144.7h.5"/>
<path d="M215.4 141.4v3.3M45.6 178.1h.5M46.1 177.6v.5M46.1 178.1v3.8M46.1 178.1h169.3M53.6 178.9v3M54.7 178.9v3M58.8 178.9v3M89.7 178.9v3M93.8 178.9v3M116.6 178.9v3M120.7 178.9v3"/>
<path d="M140.8 178.9v3M144.9 178.9v3M167.6 178.9v3M171.8 178.9v3M202.6 178.9v3M206.8 178.9v3M207.9 178.9v3M215.4 177.6v.5M215.4 178.1h.5M215.4 178.1v3.8M237.6 177.6v.5h3.3M240.9 178.1v3.2h.5"/>
<path d="M240.9 178.1h.5M240.9 177.6v.5M240.1 183.1h.8M240.9 181.9v1.2M241.4 183l-.5 .1M241.4 183.3h1.5M45.6 227.1h.5M46.1 227.1v.5M46.1 223.3v3.8M46.1 227.1h169.3M53.6 223.3v3M54.7 223.3v3"/>
<path d="M58.8 223.3v3M89.7 223.3v3M93.8 223.3v3M116.6 223.3v3M120.7 223.3v3M140.8 223.3v3M144.9 223.3v3M167.6 223.3v3M171.8 223.3v3M202.6 223.3v3M206.8 223.3v3M207.9 223.3v3"/>
<path d="M215.4 227.1v.5M215.4 227.1h.5M215.4 223.3v3.8M240.1 222.1h.8M240.9 227.1h.5M240.9 227.1v.5M240.9 227.1h-3.3v.5M240.9 222.1l.5 .1M240.9 222.1v1.2M241.4 223.8h-.5v3.3M241.4 221.9h1.5"/>
</g>
<g font-size="8.1">
<text x="51.7" y="9.3">4</text>
<text x="159.7" y="9.3">3</text>
<text x="267.6" y="9.3">2</text>
<text x="375.6" y="9.3">1</text>
<text x="4" y="76">B</text>
<text x="423.1" y="76">B</text>
<text x="3.3" y="215.7">A</text>
<text x="422.4" y="215.7">A</text>
<text x="51.7" y="276">4</text>
<text x="159.7" y="276">3</text>
<text x="267.6" y="276">2</text>
<text x="375.6" y="276">1</text>
</g>
<g font-size="4.2">
<text x="237.4" y="125.8">+0.01</text>
<text x="229.2" y="128.1">11.5</text>
<text x="238" y="129.9">-0.05</text>
<text x="129" y="166.7">+0.01</text>
<text x="118.4" y="168.9">340.5</text>
<text x="129.5" y="170.8">-0.05</text>
<text x="248.2" y="203.8">100.0</text>
<text x="258.8" y="201.5">+0.01</text>
<text x="259.4" y="205.6">-0.05</text>
<text x="376.9" y="265">F</text>
<text x="390.1" y="265">B</text>
</g>
<g font-size="3.9">
<text x="26" y="25.7">GENERAL NOTES UNLESS OTHERWISE NOTED:</text>
<text x="26" y="30.6">1.</text>
<text x="26" y="35.5">2.</text>
<text x="36" y="30.6">REFERENCE 3U_minusX.STEP FOR MODEL BASE DEF</text>
<text x="36" y="35.5">REMOVE ALL BURRS AND SHARP EDGES R0.050 MM MAX</text>
<text x="26" y="41.1">3.</text>
<text x="36" y="41.1">OVERALL PROFILE TOLERANCE</text>
<text x="102.8" y="41.1">0.1</text>
<text x="111.1" y="41.1">A</text>
<text x="117.2" y="41.1">B</text>
<text x="122.6" y="41.1">C</text>
<text x="129.5" y="41.1">TO A</text>
<text x="36" y="46.9">MINIMUM GRID OF 5MM UNLESS OTHERWISE SPECIFIED</text>
<text x="26" y="51.8">4.</text>
<text x="36" y="51.8">INTERNAL CORNERS RADIUS IS 0.2MM MAXIMUM</text>
<text x="26" y="56.7">5.</text>
<text x="36" y="56.7">MACHINE ALL TEXT WITH 90 DEG V BIT WITH DEPTH OF</text>
<text x="36" y="61.6">0.2MM BEFORE ANODIZATION</text>
</g>
<text font-size="3.8" x="21.6" y="276.3">SOLIDWORKS Educational Product. For Instructional Use Only.</text>
<g font-size="3.5">
<text x="357.4" y="255">-X 3U Frame</text>
<text x="395.6" y="256.5">3U_minusX</text>
<text x="363.1" y="265">MM</text>
</g>
<g font-size="2.8">
<text x="320.7" y="15.9">REVISIONS</text>
<text x="240.8" y="20.3">REV.</text>
<text x="280.7" y="20.3">DESCRIPTION</text>
<text x="339.4" y="20.3">DATE</text>
<text x="366" y="20.3">DRAWN BY</text>
<text x="394.2" y="20.3">APPROVED BY</text>
<text x="242.8" y="24.7">A</text>
<text x="243" y="29">B</text>
<text x="257.4" y="29">REVISED FOR CLARITY AND TO MEET ASME Y14.5</text>
<text x="279" y="24.7">INITIAL COMMIT</text>
<text x="336.2" y="24.7">7/07/2021</text>
<text x="336.2" y="29">7/26/2021</text>
<text x="365.4" y="24.7">MARVIN LIN</text>
<text x="365.4" y="29">MARVIN LIN</text>
<text x="395.7" y="24.7">ANDREW G.</text>
<text x="395.7" y="29">ANDREW G.</text>
<text x="242.7" y="33.4">C</text>
<text x="253.5" y="33.4">FURTHER REVISED FOR CLARITY AND INHIBIT CHANGES</text>
<text x="336.2" y="33.4">8/15/2021</text>
<text x="365.4" y="33.4">MARVIN LIN</text>
<text x="395.7" y="33.4">ANDREW G.</text>
<text x="242.8" y="37.8">D</text>
<text x="269.9" y="37.8">ADDED ANODIZATION NTOES</text>
<text x="336.2" y="37.8">9/18/2021</text>
<text x="365.4" y="37.8">MARVIN LIN</text>
<text x="395.7" y="37.8">ANDREW G.</text>
<text x="243.1" y="42.1">E</text>
<text x="243.1" y="46.4">F</text>
<text x="267.1" y="46.4">REVISED DRAWINGS FOR CLARITY</text>
<text x="272.9" y="42.1">FIXED DRAWING ERRORS</text>
<text x="335.4" y="46.4">10/16/2021</text>
<text x="336.2" y="42.1">9/26/2021</text>
<text x="365.4" y="46.4">MARVIN LIN</text>
<text x="365.4" y="42.1">MARVIN LIN</text>
<text x="395.7" y="46.4">ANDREW G.</text>
<text x="395.7" y="42.1">ANDREW G.</text>
<text x="279.5" y="243.7">BLACK TYPE II</text>
<text x="275.7" y="250.7">6061-T6 ALUMINUM</text>
<text x="282.1" y="258.4">125</text>
<text x="279.5" y="265.3">247.65 grams</text>
<text x="400.5" y="265">1:2</text>
<text x="411.2" y="265">1/4</text>
</g>
<g font-size="2.4">
<text x="307.2" y="237.2">UNLESS OTHERWISE SPECIFIED</text>
<text x="305.9" y="257.8">INTERPRET PER ASME Y14.5-2018</text>
</g>
<g font-size="2.2">
<text x="347" y="237.2">DRAWN BY</text>
<text x="347.6" y="244.7">ENG APPR.</text>
<text x="348.1" y="240.9">CHECKED</text>
<text x="347.4" y="248.4">MFG APPR.</text>
</g>
<g font-size="2.1">
<text x="371.1" y="237.4">MARVIN LIN</text>
<text x="391.8" y="237.4">10/16/2021</text>
<text x="305" y="243.2">DECIMAL</text>
<text x="325.5" y="243.1">ANGULAR</text>
<text x="368" y="241.1">SCOTT JOHNSTON</text>
<text x="391.8" y="241.1">10/16/2021</text>
<text x="304.9" y="246.3">.X ± 0.1</text>
<text x="304.9" y="248.9">.XX ± 0.01</text>
<text x="304.9" y="251.5">.XXX ± 0.005</text>
<text x="325.2" y="246.2">.X ± 0.1</text>
<text x="325.2" y="248.9">.XX ± 0.01</text>
<text x="400" y="252.1">DWG. NO.</text>
<text x="363.5" y="260.7">UNITS</text>
<text x="373.3" y="260.7">REVISION</text>
<text x="386.9" y="260.7">FORMAT</text>
<text x="399.1" y="260.7">SCALE</text>
<text x="410.4" y="260.7">PAGE</text>
<text x="310.4" y="265">DO NOT SCALE DRAWING</text>
</g>
<g font-size="2">
<text x="274.9" y="240.6">ANODIZATION</text>
<text x="274.9" y="247.3">MATERIAL</text>
<text x="274.9" y="254.8">FINISH</text>
<text x="274.9" y="261.7">WEIGHT</text>
</g>
</svg>
